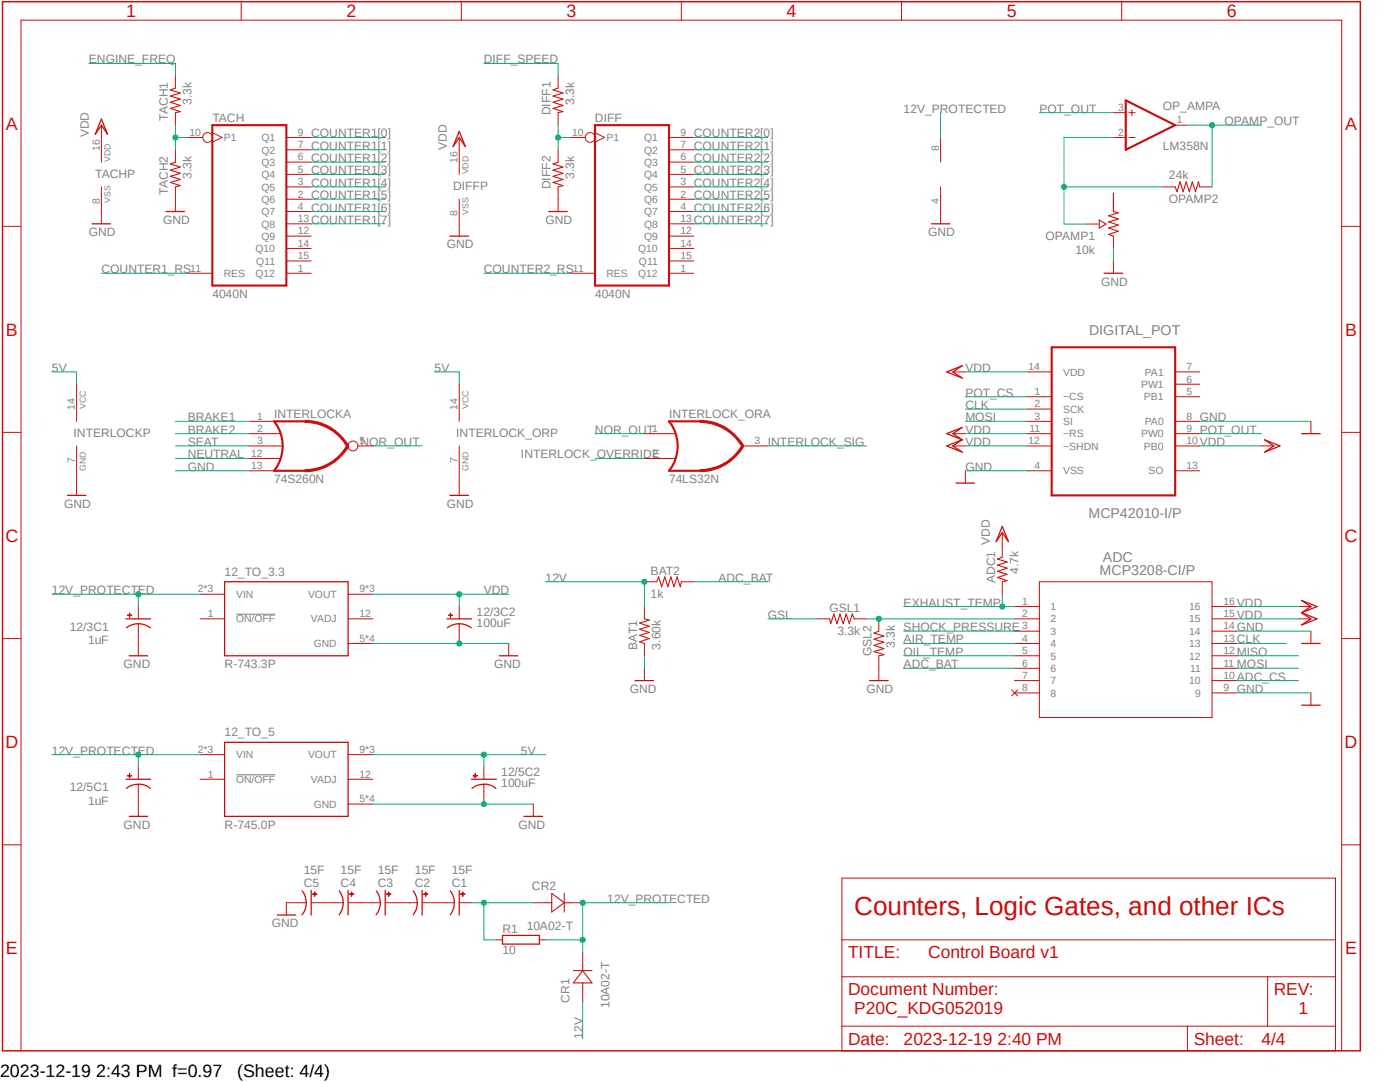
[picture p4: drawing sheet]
<svg xmlns="http://www.w3.org/2000/svg" width="279mm" height="216mm" viewBox="0 0 279 216" stroke-linecap="round" stroke-linejoin="round" font-family="sans-serif">
<path d="M0 0l271.8 210.2M271.8 0l-271.8 210.2" fill="none" stroke="#fff" stroke-width=".2"/>
<path d="M47.1 122.6h7.8M47.1 154.6h7.8" fill="none" stroke="#808080" stroke-width=".2"/>
<path d="M42.4 25h14.7v32h-14.7zM118.7 25h14.8v32h-14.8zM133.5 84.1h6.2M133.5 93.9h6.2" fill="none" stroke="#c90d0c" stroke-width=".42"/>
<g fill="none" stroke="#c90d0c" stroke-width=".2">
<path d="M48.1 .3v3.7M92.1 .3v3.7M136 .3v3.7M179.9 .3v3.7M223.9 .3v3.7M37.5 27.4h3M42.4 26.5l1.9 .9-1.9 1M57.1 39.8h5M57.1 37.3h5M57.1 34.8h5M57.1 32.3h5M57.1 29.9h5"/>
<path d="M57.1 27.4h5M113.8 27.4h3M118.7 26.5l1.9 .9-1.9 1M133.5 39.8h5M133.5 37.3h5M133.5 34.8h5M133.5 32.3h5M133.5 29.9h5M133.5 27.4h5M.5 45.2h3.7M37.5 54.5h4.9M57.1 54.5h5"/>
<path d="M57.1 42.2h5M57.1 47.1h5M57.1 44.7h5M57.1 49.6h5M57.1 52.1h5M113.8 54.5h4.9M133.5 54.5h5M133.5 42.2h5M133.5 47.1h5M133.5 44.7h5M133.5 49.6h5M133.5 52.1h5"/>
<path d="M267.8 45.2h3.7M.5 86.3h3.7M133.5 86.5h1.2M133.5 91.5h1.2M267.8 86.3h3.7M.5 127.4h3.7M267.8 127.4h3.7M.5 168.6h3.7M168 175.2h98.5v34.5h-98.5zM267.8 168.6h3.7M168 194.9h98.5M168 187.5h98.5"/>
<path d="M253 194.9v9.9M4.2 209.7v-205.7h263.6v205.7M168 204.8h98.5M237 204.8v4.9"/>
<circle cx="41.4" cy="27.4" r=".98"/>
<circle cx="117.8" cy="27.4" r=".98"/>
</g>
<path d="M.5 .3h271v209.4h-271z" fill="none" stroke="#c90d0c" stroke-width=".3"/>
<path d="M139.7 93.7a9.7 9.7 0 0 0 8.4-4.8l.3 .2a10.1 10.1 0 0 1-8.7 5z" fill-rule="evenodd" fill="#c90d0c"/>
<path d="M139.7 93.7a9.7 9.7 0 0 0 8.4-4.8l.3 .2a10.1 10.1 0 0 1-8.7 5z" fill="none" stroke="#c90d0c" stroke-width=".2"/>
<path d="M139.7 83.9a9.9 9.9 0 0 1 8.7 5l-.3 .3a9.7 9.7 0 0 0-8.4-4.9z" fill-rule="evenodd" fill="#c90d0c"/>
<path d="M54.7 86.5h1.2M54.7 91.5h1.2M128.6 86.5h4.9M128.6 91.5h4.9M139.7 83.9a9.9 9.9 0 0 1 8.7 5l-.3 .3a9.7 9.7 0 0 0-8.4-4.9zM148.3 89h4.9" fill="none" stroke="#c90d0c" stroke-width=".2"/>
<path d="M54.7 84.1h6.2M54.7 93.9h6.2M133.5 84.1a7.9 7.9 0 0 1 0 9.8" fill="none" stroke="#c90d0c" stroke-width=".42"/>
<path d="M60.9 93.7a9.7 9.7 0 0 0 8.4-4.8l.3 .2a10.1 10.1 0 0 1-8.7 5z" fill-rule="evenodd" fill="#c90d0c"/>
<path d="M60.9 93.7a9.7 9.7 0 0 0 8.4-4.8l.3 .2a10.1 10.1 0 0 1-8.7 5z" fill="none" stroke="#c90d0c" stroke-width=".2"/>
<path d="M60.9 83.9a9.9 9.9 0 0 1 8.7 5l-.3 .3a9.7 9.7 0 0 0-8.4-4.9z" fill-rule="evenodd" fill="#c90d0c"/>
<g fill="none" stroke="#c90d0c" stroke-width=".2">
<path d="M35 15.1v2.5M111.4 15.1v2.5M20.2 25v7.3M20.2 37.3v7.4M35 22.5v2.5M35 29.9v2.4M35 37.3v4.9M91.7 27.4v7.4M91.7 39.8v7.3M111.4 22.5v2.5M111.4 29.9v2.4M111.4 37.3v4.9"/>
<path d="M187.7 27.4v4.9M187.7 37.3v7.4M222.2 22.5h2.5M222.2 27.4h2.5M225.3 22.5h1.2M225.3 27.4h1.2M225.9 21.9v1.2M232.1 37.3h2.4M234.5 25h2.5M239.4 37.3h2.5M222.2 52.1v2.4M15.3 76.7v7.4"/>
<path d="M91.7 76.7v7.4M190.2 74.2h2.5M205 74.2h4.9M205 79.2h4.9M234.5 74.2h4.9M234.5 79.2h4.9M234.5 76.7h4.9M15.3 89v9.8M49.8 89h6.4M49.8 84.1h4.9M49.8 86.5h4.9M49.8 91.5h4.9"/>
<path d="M49.8 93.9h4.9M60.9 83.9a9.9 9.9 0 0 1 8.7 5l-.3 .3a9.7 9.7 0 0 0-8.4-4.9zM71.4 89h3M91.7 89v9.8M190.2 89h2.5M190.2 86.5h2.5M192.7 93.9v2.5M205 89h4.9M205 84.1h4.9M205 86.5h4.9M205 93.9h4.9M205 81.6h4.9"/>
<path d="M234.5 89h4.9M234.5 84.1h4.9M234.5 86.5h4.9M234.5 93.9h4.9M251.8 89h2.4M261.6 84.1v2.4M39.9 118.6h4.9M69.5 118.6h4.9M128.6 116.1h2.5M136 116.1h2.5M200 106.3v4.9M200 116.1v2.5"/>
<path d="M207.4 116.1h34.5v27.1h-34.5zM39.9 123.5h4.9M69.5 123.5h4.9M69.5 128.4h4.9M91.7 124.5v1.4M101.5 128.4v2.5M128.6 121v2.5M128.6 128.4v2.5M128.6 133.3v2.5M163.1 123.5h2.5M170.5 123.5h2.4M175.4 123.5v2.4"/>
<path d="M175.4 130.9v4.9M201.9 137.7l1.2 1.2M202.5 121h4.9M202.5 123.5h4.9M202.5 125.9h4.9M202.5 128.4h4.9M202.5 130.9h4.9M202.5 133.3h4.9M202.5 135.8h4.9M202.5 138.3h4.9M203.1 137.7l-1.2 1.2M241.9 121h4.9"/>
<path d="M241.9 123.5h4.9M241.9 125.9h4.9M241.9 128.4h4.9M241.9 130.9h4.9M241.9 133.3h4.9M241.9 135.8h4.9M241.9 138.3h4.9M259.2 121h2.4M259.2 123.5h2.4M261.6 125.9v2.5M261.6 138.3v2.4M39.9 150.6h4.9"/>
<path d="M39.9 155.5h4.9M69.5 150.6h4.9M69.5 155.5h4.9M69.5 160.4h4.9"/>
<circle cx="70.4" cy="89" r=".98"/>
</g>
<path d="M224.7 20l9.8 5-9.8 4.9zM209.9 69.3h24.6v29.5h-24.6zM54.7 84.1a7.9 7.9 0 0 1 0 9.8" fill="none" stroke="#c90d0c" stroke-width=".42"/>
<path d="M35 17.6l-1 .3 2 .6-2 .7 2 .6-2 .6 2 .6-2 .6 2 .7-1 .2M111.4 17.6l-1 .3 2 .6-2 .7 2 .6-2 .6 2 .6-2 .6 2 .7-1 .2M35 32.3l-1 .4 2 .6-2 .7 2 .6-2 .6 2 .6-2 .6 2 .6-1 .3M111.4 32.3l-1 .4 2 .6-2 .7 2 .6-2 .6 2 .6-2 .6 2 .6-1 .3M234.5 37.3l.4 1 .6-2 .6 2 .6-2 .7 2 .6-2 .6 2 .6-2 .2 1M131.1 116.1l.3-1 .6 2 .7-2 .6 2 .6-2 .6 2 .6-2 .7 2 .2-1M200 111.2l-.9 .3 1.9 .6-1.9 .7 1.9 .6-1.9 .6 1.9 .6-1.9 .6 1.9 .7-1 .2M128.6 123.5l1 .2-2 .6 2 .7-2 .6 2 .6-2 .6 2 .6-2 .7 1 .3M165.6 123.5l.2 1 .6-2 .6 2 .6-2 .7 2 .6-2 .6 2 .6-2 .4 1M175.4 125.9l-1 .4 2 .6-2 .7 2 .5-2 .7 2 .6-2 .6 2 .6-1 .3" fill="none" stroke="#c90d0c" stroke-width=".21"/>
<g fill="none" stroke="#c90d0c" stroke-width=".25">
<path d="M20.2 23.7l1.3 3.1-1.3-1.8-1.2 1.8zM91.7 26.2l1.2 3.1-1.2-1.9-1.3 1.9zM18.4 44.7h3.7M33.1 42.2h3.7M89.8 47.1h3.7M109.5 42.2h3.7M185.9 44.7h3.7M220.3 54.5h3.8M188.9 74.2l3.1-1.2-1.8 1.2 1.8 1.2zM13.5 98.8h3.6M89.8 98.8h3.7M188.9 89l3.1-1.2-1.8 1.2 1.8 1.2z"/>
<path d="M188.9 86.5l3.1-1.2-1.8 1.2 1.8 1.3zM190.8 96.4h3.7M252.4 87.8l3 1.2-3 1.2 1.8-1.2zM259.8 86.5h3.7M44.8 116.1h24.7v14.8h-24.7zM200 105l1.3 3.1-1.3-1.8-1.2 1.8zM259.8 119.8l3 1.2-3 1.3 1.8-1.3zM89.2 123.5h4.9M89.3 125.3a4 4 0 0 1 4.8 0M99.7 130.9h3.6M126.7 135.8h3.7M173.6 135.8h3.6"/>
<path d="M259.8 122.3l3 1.2-3 1.2 1.8-1.2zM259.8 128.4h3.7M44.8 148.1h24.7v14.8h-24.7zM259.8 140.7h3.7"/>
</g>
<path d="M89.5 122.7l.8 .1z" fill-rule="evenodd" fill="#c90d0c"/>
<path d="M89.5 122.7l.8 .1z" fill="none" stroke="#c90d0c" stroke-width=".2"/>
<path d="M89.9 122.3l.1 .9z" fill-rule="evenodd" fill="#c90d0c"/>
<path d="M27.6 124.5v1.4M89.9 122.3l.1 .9zM91.7 121v2.5M91.7 125.9v2.5" fill="none" stroke="#c90d0c" stroke-width=".2"/>
<path d="M25.1 123.5h5M25.2 125.3a4 4 0 0 1 4.8 0" fill="none" stroke="#c90d0c" stroke-width=".25"/>
<path d="M25.4 122.7l.9 .1z" fill-rule="evenodd" fill="#c90d0c"/>
<path d="M25.4 122.7l.9 .1z" fill="none" stroke="#c90d0c" stroke-width=".2"/>
<path d="M25.8 122.3l.1 .9z" fill-rule="evenodd" fill="#c90d0c"/>
<path d="M25.8 122.3l.1 .9zM27.6 121v2.5M27.6 125.9v5M96.6 156.5v1.4M106.4 160.4v2.5" fill="none" stroke="#c90d0c" stroke-width=".2"/>
<path d="M25.8 130.9h3.7M94.1 155.5h5M96.6 156.5a3.6 3.6 0 0 1 2.4 .8M96.6 156.5a3.5 3.5 0 0 0-2.4 .8M104.6 162.9h3.7" fill="none" stroke="#c90d0c" stroke-width=".25"/>
<path d="M94.4 154.8l.8 .1z" fill-rule="evenodd" fill="#c90d0c"/>
<path d="M94.4 154.8l.8 .1z" fill="none" stroke="#c90d0c" stroke-width=".2"/>
<path d="M94.8 154.4l.1 .8z" fill-rule="evenodd" fill="#c90d0c"/>
<path d="M27.6 156.5v1.4M94.8 154.4l.1 .8zM96.6 153v2.5M96.6 157.9v2.5" fill="none" stroke="#c90d0c" stroke-width=".2"/>
<path d="M25.1 155.5h5M27.6 156.5a3.8 3.8 0 0 1 2.4 .8M27.6 156.5a3.3 3.3 0 0 0-2.4 .8" fill="none" stroke="#c90d0c" stroke-width=".25"/>
<path d="M25.4 154.8l.9 .1z" fill-rule="evenodd" fill="#c90d0c"/>
<path d="M25.4 154.8l.9 .1z" fill="none" stroke="#c90d0c" stroke-width=".2"/>
<path d="M25.8 154.4l.1 .8z" fill-rule="evenodd" fill="#c90d0c"/>
<path d="M25.8 154.4l.1 .8zM27.6 153v2.5M27.6 157.9v5M89.2 180.1h1.5" fill="none" stroke="#c90d0c" stroke-width=".2"/>
<path d="M25.8 162.9h3.7M89.9 177.8a4 4 0 0 1 0 4.7M91.7 177.7v4.9" fill="none" stroke="#c90d0c" stroke-width=".25"/>
<path d="M92.3 178l.1 .8z" fill-rule="evenodd" fill="#c90d0c"/>
<path d="M92.3 178l.1 .8z" fill="none" stroke="#c90d0c" stroke-width=".2"/>
<path d="M91.9 178.4h.9z" fill-rule="evenodd" fill="#c90d0c"/>
<path d="M91.9 178.4h.9zM81.8 180.1h1.5M86.7 180.1h2.5M91.7 180.1h2.4" fill="none" stroke="#c90d0c" stroke-width=".2"/>
<path d="M82.5 177.8a3.9 3.9 0 0 1 .8 2.3M84.2 177.7v4.9M83.3 180.1a3.8 3.8 0 0 1-.8 2.4" fill="none" stroke="#c90d0c" stroke-width=".25"/>
<path d="M84.9 178l.1 .8z" fill-rule="evenodd" fill="#c90d0c"/>
<path d="M84.9 178l.1 .8z" fill="none" stroke="#c90d0c" stroke-width=".2"/>
<path d="M84.5 178.4h.9z" fill-rule="evenodd" fill="#c90d0c"/>
<path d="M84.5 178.4h.9zM74.4 180.1h1.5M79.3 180.1h2.5M84.2 180.1h2.5" fill="none" stroke="#c90d0c" stroke-width=".2"/>
<path d="M75.1 177.8a3.9 3.9 0 0 1 0 4.7M76.9 177.7v4.9" fill="none" stroke="#c90d0c" stroke-width=".25"/>
<path d="M77.6 178v.8z" fill-rule="evenodd" fill="#c90d0c"/>
<path d="M77.6 178v.8z" fill="none" stroke="#c90d0c" stroke-width=".2"/>
<path d="M77.2 178.4h.8z" fill-rule="evenodd" fill="#c90d0c"/>
<path d="M77.2 178.4h.8zM67 180.1h1.5M72 180.1h2.4M76.9 180.1h2.4" fill="none" stroke="#c90d0c" stroke-width=".2"/>
<path d="M67.7 177.8a4 4 0 0 1 0 4.7M69.5 177.7v4.9" fill="none" stroke="#c90d0c" stroke-width=".25"/>
<path d="M70.1 178l.1 .8z" fill-rule="evenodd" fill="#c90d0c"/>
<path d="M70.1 178l.1 .8z" fill="none" stroke="#c90d0c" stroke-width=".2"/>
<path d="M69.8 178.4h.8z" fill-rule="evenodd" fill="#c90d0c"/>
<path d="M69.8 178.4h.8zM59.6 180.1h1.5M64.6 180.1h2.4M69.5 180.1h2.5" fill="none" stroke="#c90d0c" stroke-width=".2"/>
<path d="M60.3 177.8a3.8 3.8 0 0 1 0 4.7M62.1 177.7v4.9" fill="none" stroke="#c90d0c" stroke-width=".25"/>
<path d="M62.8 178l.1 .8z" fill-rule="evenodd" fill="#c90d0c"/>
<path d="M62.8 178l.1 .8z" fill="none" stroke="#c90d0c" stroke-width=".2"/>
<path d="M62.4 178.4h.8z" fill-rule="evenodd" fill="#c90d0c"/>
<path d="M222.2 39.8v2.4M216.7 44.7h2.5M222.2 47.1v2.5M62.4 178.4h.8zM59.6 180.1h-2.5v2.5M62.1 180.1h2.5M99.1 187.5h1.2M106.4 180.1h2.5M107.7 187.5h1.2M113.8 180.1h2.5M116.3 190v2.4M116.3 197.4v2.5" fill="none" stroke="#c90d0c" stroke-width=".2"/>
<path d="M55.3 182.6h3.7M100.3 186.6h7.4v1.8h-7.4z" fill="none" stroke="#c90d0c" stroke-width=".25"/>
<path d="M222.2 38.5v3.7l1 .3-2 .6 2 .6-2 .6 2 .6-2 .6 2 .6-2 .7 1 .3M219.4 43.9l1.3 .8-1.3 .8zM110.1 178.3l2.5 1.8-2.5 1.9zM112.6 178.3v3.7M108.9 180.1h1.2M112.6 180.1h1.2M114.4 193.7h3.8M116.3 193.7l1.9 2.4h-3.8zM116.3 192.4v1.3M116.3 196.1v1.3" fill="none" stroke="#c90d0c" stroke-width=".21"/>
<g fill="none" stroke="#0dab76" stroke-width=".2">
<path d="M62.1 27.4h14.8M62.1 29.9h14.8M62.1 32.3h14.8M62.1 34.8h14.8M62.1 37.3h14.8M62.1 39.8h14.8M62.1 42.2h14.8M62.1 44.7h14.8M222.2 49.6v2.5M35 89h14.8M35 86.5h14.8M35 84.1h14.8"/>
<path d="M74.4 89h9.8M118.7 86.5h9.9M118.7 91.5h9.9M153.2 89h19.7M192.7 93.9h12.3M239.4 84.1h22.2M74.4 128.4h27.1M128.6 130.9v2.4M246.8 125.9h14.8M246.8 138.3h14.8"/>
</g>
<circle cx="91.6" cy="128.4" r=".51" fill="#0dab76"/>
<g fill="none" stroke="#0dab76" stroke-width=".2">
<path d="M74.4 160.4h32"/>
<circle cx="91.6" cy="128.4" r=".51"/>
</g>
<circle cx="96.6" cy="160.4" r=".51" fill="#0dab76"/>
<g fill="none" stroke="#0dab76" stroke-width=".2">
<path d="M207.4 22.5h14.8M192.7 79.2h12.3M192.7 74.2h12.3M35 93.9h14.8M192.7 86.5h12.3M192.7 81.6h12.3M192.7 84.1h12.3M192.7 89h12.3M239.4 86.5h12.4M239.4 89h12.4M74.4 118.6h27.1M91.7 118.6v2.4"/>
<path d="M246.8 128.4h9.9M246.8 133.3h12.4M246.8 130.9h12.4M246.8 121h12.4M246.8 123.5h12.4"/>
<circle cx="96.6" cy="160.4" r=".51"/>
</g>
<circle cx="91.6" cy="118.6" r=".51" fill="#0dab76"/>
<g fill="none" stroke="#0dab76" stroke-width=".2">
<path d="M20.2 54.5h17.3M200 118.6v2.4h-19.7"/>
<circle cx="91.6" cy="118.6" r=".51"/>
</g>
<circle cx="200" cy="121" r=".51" fill="#0dab76"/>
<g fill="none" stroke="#0dab76" stroke-width=".2">
<path d="M200 121h2.5"/>
<circle cx="200" cy="121" r=".51"/>
</g>
<circle cx="175.4" cy="123.5" r=".51" fill="#0dab76"/>
<g fill="none" stroke="#0dab76" stroke-width=".2">
<path d="M35 25v2.4M138.5 116.1h14.7M153.2 123.5h9.9M172.9 123.5h29.6M180.3 125.9h22.2M180.3 130.9h22.2M180.3 133.3h22.2M246.8 135.8h12.4"/>
<circle cx="175.4" cy="123.5" r=".51"/>
</g>
<circle cx="35" cy="27.4" r=".51" fill="#0dab76"/>
<g fill="none" stroke="#0dab76" stroke-width=".2">
<path d="M17.7 12.7h17.3v2.4M37.5 27.4h-2.5v2.5M111.4 25v2.4"/>
<circle cx="35" cy="27.4" r=".51"/>
</g>
<circle cx="111.4" cy="27.4" r=".51" fill="#0dab76"/>
<g fill="none" stroke="#0dab76" stroke-width=".2">
<path d="M96.6 12.7h14.8v2.4M113.8 27.4h-2.4v2.5M10.4 74.2h4.9v2.5M86.7 74.2h5v2.5M74.4 150.6h34.5M96.6 150.6v2.4"/>
<circle cx="111.4" cy="27.4" r=".51"/>
</g>
<circle cx="96.6" cy="150.6" r=".51" fill="#0dab76"/>
<g fill="none" stroke="#0dab76" stroke-width=".2">
<path d="M10.4 118.6h29.5M27.6 118.6v2.4"/>
<circle cx="96.6" cy="150.6" r=".51"/>
</g>
<circle cx="27.6" cy="118.6" r=".51" fill="#0dab76"/>
<g fill="none" stroke="#0dab76" stroke-width=".2">
<path d="M10.4 150.6h29.5M27.6 150.6v2.4"/>
<circle cx="27.6" cy="118.6" r=".51"/>
</g>
<circle cx="27.6" cy="150.6" r=".51" fill="#0dab76"/>
<g fill="none" stroke="#0dab76" stroke-width=".2">
<path d="M187.7 22.5v4.9M108.9 187.5h7.4M116.3 180.1v9.9"/>
<circle cx="27.6" cy="150.6" r=".51"/>
</g>
<circle cx="116.3" cy="187.5" r=".51" fill="#0dab76"/>
<g fill="none" stroke="#0dab76" stroke-width=".2">
<path d="M116.3 180.1h17.2"/>
<circle cx="116.3" cy="187.5" r=".51"/>
</g>
<circle cx="116.3" cy="180.1" r=".51" fill="#0dab76"/>
<g fill="none" stroke="#0dab76" stroke-width=".2">
<path d="M237 25h4.9v12.3"/>
<circle cx="116.3" cy="180.1" r=".51"/>
</g>
<circle cx="241.9" cy="25" r=".51" fill="#0dab76"/>
<g fill="none" stroke="#0dab76" stroke-width=".2">
<path d="M212.3 37.3h19.8M222.2 27.4h-9.9v17.3h4.4M241.9 25h9.9"/>
<circle cx="241.9" cy="25" r=".51"/>
</g>
<circle cx="212.3" cy="37.3" r=".51" fill="#0dab76"/>
<g fill="none" stroke="#0dab76" stroke-width=".2">
<path d="M138.5 27.4h14.7M138.5 29.9h14.7M138.5 32.3h14.7M138.5 34.8h14.7M138.5 37.3h14.7M138.5 39.8h14.7M96.6 54.5h17.2M138.5 42.2h14.7M138.5 44.7h14.7M108.9 116.1h19.7v4.9M180.3 128.4h22.2"/>
<circle cx="212.3" cy="37.3" r=".51"/>
</g>
<circle cx="128.6" cy="116.1" r=".51" fill="#0dab76"/>
<g fill="none" stroke="#0dab76" stroke-width=".2">
<path d="M94.1 180.1h12.3M96.6 180.1v7.4h2.5M116.3 199.9v7.3"/>
<circle cx="128.6" cy="116.1" r=".51"/>
</g>
<circle cx="96.6" cy="180.1" r=".51" fill="#0dab76"/>
<g fill="none" stroke="#0dab76" stroke-width=".2">
<path d="M35 91.5h14.8"/>
<circle cx="96.6" cy="180.1" r=".51"/>
</g>
<text font-size="5.2" fill="#c90d0c" x="170.5" y="182.6">Counters, Logic Gates, and other ICs</text>
<g font-size="3.6" fill="#c90d0c">
<text x="25.2" y="3.4">1</text>
<text x="69.1" y="3.4">2</text>
<text x="113.1" y="3.4">3</text>
<text x="157" y="3.4">4</text>
<text x="200.9" y="3.4">5</text>
<text x="244.9" y="3.4">6</text>
<text x="1.2" y="25.9">A</text>
<text x="268.4" y="25.9">A</text>
<text x="1.2" y="67">B</text>
<text x="268.4" y="67">B</text>
<text x="1.1" y="108.1">C</text>
<text x="268.4" y="108.1">C</text>
<text x="1.1" y="149.3">D</text>
<text x="268.4" y="149.3">D</text>
<text x="1.2" y="190.4">E</text>
<text x="268.4" y="190.4">E</text>
</g>
<g font-size="3.6">
<text x="0" y="214.9">2023-12-19 2:43 PM f=0.97</text>
<text x="47.3" y="214.9">(Sheet: 4/4)</text>
</g>
<g font-size="3.5" fill="#c90d0c">
<text x="169.2" y="191.2">TITLE:</text>
<text x="185.3" y="191.2">Control Board v1</text>
<text x="169.2" y="198.6">Document Number:</text>
<text x="170.5" y="202.3">P20C_KDG052019</text>
<text x="254.2" y="198.6">REV:</text>
<text x="259.2" y="202.3">1</text>
<text x="169.2" y="208.4">Date:</text>
<text x="180.3" y="208.4">2023-12-19 2:40 PM</text>
<text x="238.2" y="208.4">Sheet:</text>
<text x="251.7" y="208.4">4/4</text>
</g>
<g font-size="2.8" fill="#808080">
<text x="217.3" y="66.8">DIGITAL_POT</text>
<text x="217.2" y="103.3">MCP42010-I/P</text>
<text x="220.1" y="112.2">ADC</text>
<text x="219.5" y="114.6">MCP3208-CI/P</text>
</g>
<g font-size="2.4" fill="#808080">
<text x="17.7" y="12.7">ENGINE_FREQ</text>
<text x="96.6" y="12.7">DIFF_SPEED</text>
<text x="38.2" y="20.9" transform="rotate(-90 38.2 20.9)">3.3k</text>
<text x="109.9" y="23" transform="rotate(-90 109.9 23)">DIFF1</text>
<text x="114.6" y="20.9" transform="rotate(-90 114.6 20.9)">3.3k</text>
<text x="180.3" y="22.5">12V_PROTECTED</text>
<text x="207.4" y="22.5">POT_OUT</text>
<text x="232.1" y="21.9">OP_AMPA</text>
<text x="17.7" y="27.4" transform="rotate(-90 17.7 27.4)">VDD</text>
<text x="33.5" y="24.1" transform="rotate(-90 33.5 24.1)">TACH1</text>
<text x="42.4" y="24.3">TACH</text>
<text x="62.1" y="27.4">COUNTER1[0]</text>
<text x="62.1" y="29.9">COUNTER1[1]</text>
<text x="89.2" y="29.9" transform="rotate(-90 89.2 29.9)">VDD</text>
<text x="118.7" y="24.3">DIFF</text>
<text x="138.5" y="27.4">COUNTER2[0]</text>
<text x="138.5" y="29.9">COUNTER2[1]</text>
<text x="232.1" y="29.9">LM358N</text>
<text x="244.4" y="25">OPAMP_OUT</text>
<text x="19" y="35.4">TACHP</text>
<text x="38.2" y="35.7" transform="rotate(-90 38.2 35.7)">3.3k</text>
<text x="62.1" y="32.3">COUNTER1[2]</text>
<text x="62.1" y="34.8">COUNTER1[3]</text>
<text x="114.6" y="35.7" transform="rotate(-90 114.6 35.7)">3.3k</text>
<text x="138.5" y="32.3">COUNTER2[2]</text>
<text x="138.5" y="34.8">COUNTER2[3]</text>
<text x="233.3" y="35.8">24k</text>
<text x="33.5" y="38.9" transform="rotate(-90 33.5 38.9)">TACH2</text>
<text x="62.1" y="37.3">COUNTER1[4]</text>
<text x="62.1" y="39.8">COUNTER1[5]</text>
<text x="90.4" y="37.9">DIFFP</text>
<text x="109.9" y="37.8" transform="rotate(-90 109.9 37.8)">DIFF2</text>
<text x="138.5" y="37.3">COUNTER2[4]</text>
<text x="138.5" y="39.8">COUNTER2[5]</text>
<text x="233.3" y="40.5">OPAMP2</text>
<text x="17.7" y="47.1">GND</text>
<text x="32.6" y="44.7">GND</text>
<text x="62.1" y="42.2">COUNTER1[6]</text>
<text x="62.1" y="44.7">COUNTER1[7]</text>
<text x="108.9" y="44.7">GND</text>
<text x="138.5" y="42.2">COUNTER2[6]</text>
<text x="138.5" y="44.7">COUNTER2[7]</text>
<text x="185.3" y="47.1">GND</text>
<text x="208.7" y="47.8">OPAMP1</text>
<text x="89.2" y="49.6">GND</text>
<text x="214.6" y="50.6">10k</text>
<text x="20.2" y="54.5">COUNTER1_RS</text>
<text x="42.4" y="59.4">4040N</text>
<text x="96.6" y="54.5">COUNTER2_RS</text>
<text x="118.7" y="59.4">4040N</text>
<text x="219.8" y="57">GND</text>
<text x="10.4" y="74.2">5V</text>
<text x="86.7" y="74.2">5V</text>
<text x="192.7" y="74.2">VDD</text>
<text x="54.7" y="83.4">INTERLOCKA</text>
<text x="133.5" y="83.4">INTERLOCK_ORA</text>
<text x="192.7" y="79.2">POT_CS</text>
<text x="192.7" y="81.6">CLK</text>
<text x="14.7" y="87.2">INTERLOCKP</text>
<text x="37.5" y="89">SEAT</text>
<text x="37.5" y="86.5">BRAKE2</text>
<text x="37.5" y="84.1">BRAKE1</text>
<text x="72" y="89">NOR_OUT</text>
<text x="91.1" y="87.2">INTERLOCK_ORP</text>
<text x="118.7" y="86.5">NOR_OUT</text>
<text x="153.2" y="89">INTERLOCK_SIG</text>
<text x="192.7" y="89">VDD</text>
<text x="192.7" y="86.5">VDD</text>
<text x="192.7" y="84.1">MOSI</text>
<text x="239.4" y="84.1">GND</text>
<text x="239.4" y="89">VDD</text>
<text x="239.4" y="86.5">POT_OUT</text>
<text x="37.5" y="93.9">GND</text>
<text x="37.5" y="91.5">NEUTRAL</text>
<text x="104" y="91.5">INTERLOCK_OVERRIDE</text>
<text x="192.7" y="93.9">GND</text>
<text x="12.8" y="101.3">GND</text>
<text x="54.7" y="96.4">74S260N</text>
<text x="89.2" y="101.3">GND</text>
<text x="133.5" y="96.4">74LS32N</text>
<text x="197.6" y="108.7" transform="rotate(-90 197.6 108.7)">VDD</text>
<text x="10.4" y="118.6">12V_PROTECTED</text>
<text x="44.8" y="114.9">12_TO_3.3</text>
<text x="96.6" y="118.6">VDD</text>
<text x="108.9" y="116.1">12V</text>
<text x="129.8" y="119.3">1k</text>
<text x="129.8" y="114.6">BAT2</text>
<text x="143.4" y="116.1">ADC_BAT</text>
<text x="198.6" y="116.4" transform="rotate(-90 198.6 116.4)">ADC1</text>
<text x="203.2" y="114.5" transform="rotate(-90 203.2 114.5)">4.7k</text>
<text x="13.9" y="125.8">12/3C1</text>
<text x="95.1" y="125.1">100uF</text>
<text x="95.1" y="122.9">12/3C2</text>
<text x="153.2" y="123.5">GSL</text>
<text x="165.5" y="122">GSL1</text>
<text x="180.3" y="121">EXHAUST_TEMP</text>
<text x="180.3" y="125.9">SHOCK_PRESSURE</text>
<text x="246.8" y="121">VDD</text>
<text x="246.8" y="123.5">VDD</text>
<text x="246.8" y="125.9">GND</text>
<text x="17.6" y="128.5">1uF</text>
<text x="127.2" y="129.6" transform="rotate(-90 127.2 129.6)">BAT1</text>
<text x="131.8" y="129.6" transform="rotate(-90 131.8 129.6)">3.60k</text>
<text x="167.1" y="126.7">3.3k</text>
<text x="173.9" y="130.9" transform="rotate(-90 173.9 130.9)">GSL2</text>
<text x="178.6" y="129.3" transform="rotate(-90 178.6 129.3)">3.3k</text>
<text x="180.3" y="130.9">OIL_TEMP</text>
<text x="180.3" y="128.4">AIR_TEMP</text>
<text x="246.8" y="128.4">CLK</text>
<text x="246.8" y="130.9">MISO</text>
<text x="24.7" y="133.3">GND</text>
<text x="44.8" y="133.3">R-743.3P</text>
<text x="98.6" y="133.3">GND</text>
<text x="180.3" y="133.3">ADC_BAT</text>
<text x="246.8" y="133.3">MOSI</text>
<text x="246.8" y="135.8">ADC_CS</text>
<text x="125.7" y="138.3">GND</text>
<text x="172.9" y="138.3">GND</text>
<text x="246.8" y="138.3">GND</text>
<text x="44.8" y="146.9">12_TO_5</text>
<text x="10.4" y="150.6">12V_PROTECTED</text>
<text x="100" y="154.9">12/5C2</text>
<text x="104" y="150.6">5V</text>
<text x="13.9" y="157.9">12/5C1</text>
<text x="17.6" y="160.6">1uF</text>
<text x="100" y="157.1">100uF</text>
<text x="24.7" y="165.4">GND</text>
<text x="44.8" y="165.4">R-745.0P</text>
<text x="103.5" y="165.4">GND</text>
<text x="60.6" y="174.3">15F</text>
<text x="60.6" y="177">C5</text>
<text x="68" y="174.3">15F</text>
<text x="68" y="177">C4</text>
<text x="75.4" y="174.3">15F</text>
<text x="75.4" y="177">C3</text>
<text x="82.8" y="174.3">15F</text>
<text x="82.8" y="177">C2</text>
<text x="90.2" y="174.3">15F</text>
<text x="90.2" y="177">C1</text>
<text x="106.2" y="177.5">CR2</text>
<text x="54.3" y="185">GND</text>
<text x="105.1" y="185.5">10A02-T</text>
<text x="121.2" y="180.1">12V_PROTECTED</text>
<text x="100.3" y="190.4">10</text>
<text x="100.3" y="186.2">R1</text>
<text x="113.7" y="200.1" transform="rotate(-90 113.7 200.1)">CR1</text>
<text x="121.7" y="201.1" transform="rotate(-90 121.7 201.1)">10A02-T</text>
<text x="116.3" y="207.2" transform="rotate(-90 116.3 207.2)">12V</text>
</g>
<g font-size="2.1" fill="#808080">
<text x="223.2" y="22.1">3</text>
<text x="37.8" y="27.1">10</text>
<text x="44.7" y="28.2">P1</text>
<text x="52.2" y="28.2">Q1</text>
<text x="59.4" y="29.5">7</text>
<text x="59.4" y="27.1">9</text>
<text x="114.2" y="27.1">10</text>
<text x="121" y="28.2">P1</text>
<text x="128.5" y="28.2">Q1</text>
<text x="135.8" y="29.5">7</text>
<text x="135.8" y="27.1">9</text>
<text x="223.2" y="27.1">2</text>
<text x="234.9" y="24.6">1</text>
<text x="19.9" y="30.1" transform="rotate(-90 19.9 30.1)">16</text>
<text x="52.2" y="35.6">Q4</text>
<text x="52.2" y="33.1">Q3</text>
<text x="52.2" y="30.6">Q2</text>
<text x="59.4" y="34.5">5</text>
<text x="59.4" y="32">6</text>
<text x="91.3" y="32.6" transform="rotate(-90 91.3 32.6)">16</text>
<text x="128.5" y="35.6">Q4</text>
<text x="128.5" y="33.1">Q3</text>
<text x="128.5" y="30.6">Q2</text>
<text x="135.8" y="34.5">5</text>
<text x="135.8" y="32">6</text>
<text x="187.4" y="30.1" transform="rotate(-90 187.4 30.1)">8</text>
<text x="19.9" y="40.7" transform="rotate(-90 19.9 40.7)">8</text>
<text x="52.2" y="40.5">Q6</text>
<text x="52.2" y="38">Q5</text>
<text x="59.4" y="39.4">2</text>
<text x="59.4" y="36.9">3</text>
<text x="59.4" y="41.9">4</text>
<text x="128.5" y="40.5">Q6</text>
<text x="128.5" y="38">Q5</text>
<text x="135.8" y="39.4">2</text>
<text x="135.8" y="36.9">3</text>
<text x="135.8" y="41.9">4</text>
<text x="187.4" y="40.7" transform="rotate(-90 187.4 40.7)">4</text>
<text x="52.2" y="42.9">Q7</text>
<text x="52.2" y="47.9">Q9</text>
<text x="52.2" y="45.4">Q8</text>
<text x="59.4" y="46.8">12</text>
<text x="59.4" y="44.3">13</text>
<text x="91.3" y="43.1" transform="rotate(-90 91.3 43.1)">8</text>
<text x="128.5" y="42.9">Q7</text>
<text x="128.5" y="47.9">Q9</text>
<text x="128.5" y="45.4">Q8</text>
<text x="135.8" y="46.8">12</text>
<text x="135.8" y="44.3">13</text>
<text x="51" y="50.3">Q10</text>
<text x="51.1" y="52.8">Q11</text>
<text x="59.4" y="49.2">14</text>
<text x="59.4" y="51.7">15</text>
<text x="127.3" y="50.3">Q10</text>
<text x="127.5" y="52.8">Q11</text>
<text x="135.8" y="49.2">14</text>
<text x="135.8" y="51.7">15</text>
<text x="38" y="54.2">11</text>
<text x="44.7" y="55.2">RES</text>
<text x="51" y="55.2">Q12</text>
<text x="59.4" y="54.2">1</text>
<text x="114.3" y="54.2">11</text>
<text x="121" y="55.2">RES</text>
<text x="127.3" y="55.2">Q12</text>
<text x="135.8" y="54.2">1</text>
<text x="205.3" y="73.9">14</text>
<text x="212.2" y="75">VDD</text>
<text x="227.8" y="77.4">PW1</text>
<text x="228.5" y="75">PA1</text>
<text x="236.8" y="73.9">7</text>
<text x="236.8" y="76.3">6</text>
<text x="14.9" y="81.8" transform="rotate(-90 14.9 81.8)">14</text>
<text x="51.3" y="83.7">1</text>
<text x="91.3" y="81.8" transform="rotate(-90 91.3 81.8)">14</text>
<text x="206.5" y="78.8">1</text>
<text x="206.5" y="81.3">2</text>
<text x="206.5" y="83.7">3</text>
<text x="212.2" y="79.9">~CS</text>
<text x="212.2" y="82.3">SCK</text>
<text x="228.3" y="79.9">PB1</text>
<text x="236.8" y="78.8">5</text>
<text x="236.8" y="83.7">8</text>
<text x="51.3" y="86.2">2</text>
<text x="51.3" y="88.6">3</text>
<text x="71.8" y="88.6">5</text>
<text x="130.1" y="86.2">1</text>
<text x="150.6" y="88.6">3</text>
<text x="205.3" y="88.6">12</text>
<text x="205.4" y="86.2">11</text>
<text x="212.2" y="84.8">SI</text>
<text x="212.2" y="87.3">~RS</text>
<text x="212.2" y="89.7">~SHDN</text>
<text x="227.8" y="87.3">PW0</text>
<text x="228.3" y="89.7">PB0</text>
<text x="228.5" y="84.8">PA0</text>
<text x="236.8" y="86.2">9</text>
<text x="236.8" y="88.6">10</text>
<text x="14.9" y="92.4" transform="rotate(-90 14.9 92.4)">7</text>
<text x="50.1" y="91.1">12</text>
<text x="50.1" y="93.6">13</text>
<text x="91.3" y="92.4" transform="rotate(-90 91.3 92.4)">7</text>
<text x="130.1" y="91.1">2</text>
<text x="206.5" y="93.6">4</text>
<text x="212.2" y="94.7">VSS</text>
<text x="229.2" y="94.7">SO</text>
<text x="236.8" y="93.6">13</text>
<text x="39.5" y="118.2">2*3</text>
<text x="47.1" y="119.3">VIN</text>
<text x="61.5" y="119.3">VOUT</text>
<text x="71.8" y="118.2">9*3</text>
<text x="41.4" y="123.1">1</text>
<text x="47.1" y="124.2">ON/OFF</text>
<text x="62.1" y="124.2">VADJ</text>
<text x="71.8" y="123.1">12</text>
<text x="204" y="120.7">1</text>
<text x="204" y="123.1">2</text>
<text x="204" y="125.6">3</text>
<text x="209.7" y="121.8">1</text>
<text x="209.7" y="124.2">2</text>
<text x="237.3" y="124.2">15</text>
<text x="237.3" y="121.8">16</text>
<text x="244.2" y="125.6">14</text>
<text x="244.2" y="123.1">15</text>
<text x="244.2" y="120.7">16</text>
<text x="62.6" y="129.2">GND</text>
<text x="71.8" y="128.1">5*4</text>
<text x="204" y="128.1">4</text>
<text x="204" y="130.5">5</text>
<text x="209.7" y="126.7">3</text>
<text x="209.7" y="129.2">4</text>
<text x="209.7" y="131.6">5</text>
<text x="237.3" y="131.6">12</text>
<text x="237.3" y="129.2">13</text>
<text x="237.3" y="126.7">14</text>
<text x="244.2" y="130.5">12</text>
<text x="244.2" y="128.1">13</text>
<text x="204" y="133">6</text>
<text x="204" y="135.5">7</text>
<text x="204" y="137.9">8</text>
<text x="209.7" y="134.1">6</text>
<text x="209.7" y="136.5">7</text>
<text x="237.3" y="136.5">10</text>
<text x="237.5" y="134.1">11</text>
<text x="244.2" y="137.9">9</text>
<text x="244.2" y="135.5">10</text>
<text x="244.2" y="133">11</text>
<text x="209.7" y="139">8</text>
<text x="238.5" y="139">9</text>
<text x="39.5" y="150.2">2*3</text>
<text x="41.4" y="155.2">1</text>
<text x="47.1" y="151.3">VIN</text>
<text x="61.5" y="151.3">VOUT</text>
<text x="71.8" y="150.2">9*3</text>
<text x="71.8" y="155.2">12</text>
<text x="47.1" y="156.3">ON/OFF</text>
<text x="62.1" y="156.3">VADJ</text>
<text x="62.6" y="161.2">GND</text>
<text x="71.8" y="160.1">5*4</text>
</g>
<g font-size="1.7" fill="#808080">
<text x="22.1" y="32.3" transform="rotate(-90 22.1 32.3)">VDD</text>
<text x="93.5" y="34.8" transform="rotate(-90 93.5 34.8)">VDD</text>
<text x="22.1" y="40.5" transform="rotate(-90 22.1 40.5)">VSS</text>
<text x="93.5" y="42.9" transform="rotate(-90 93.5 42.9)">VSS</text>
<text x="17.1" y="81.6" transform="rotate(-90 17.1 81.6)">VCC</text>
<text x="93.5" y="81.6" transform="rotate(-90 93.5 81.6)">VCC</text>
<text x="17.1" y="93.9" transform="rotate(-90 17.1 93.9)">GND</text>
<text x="93.5" y="93.9" transform="rotate(-90 93.5 93.9)">GND</text>
</g>
</svg>
